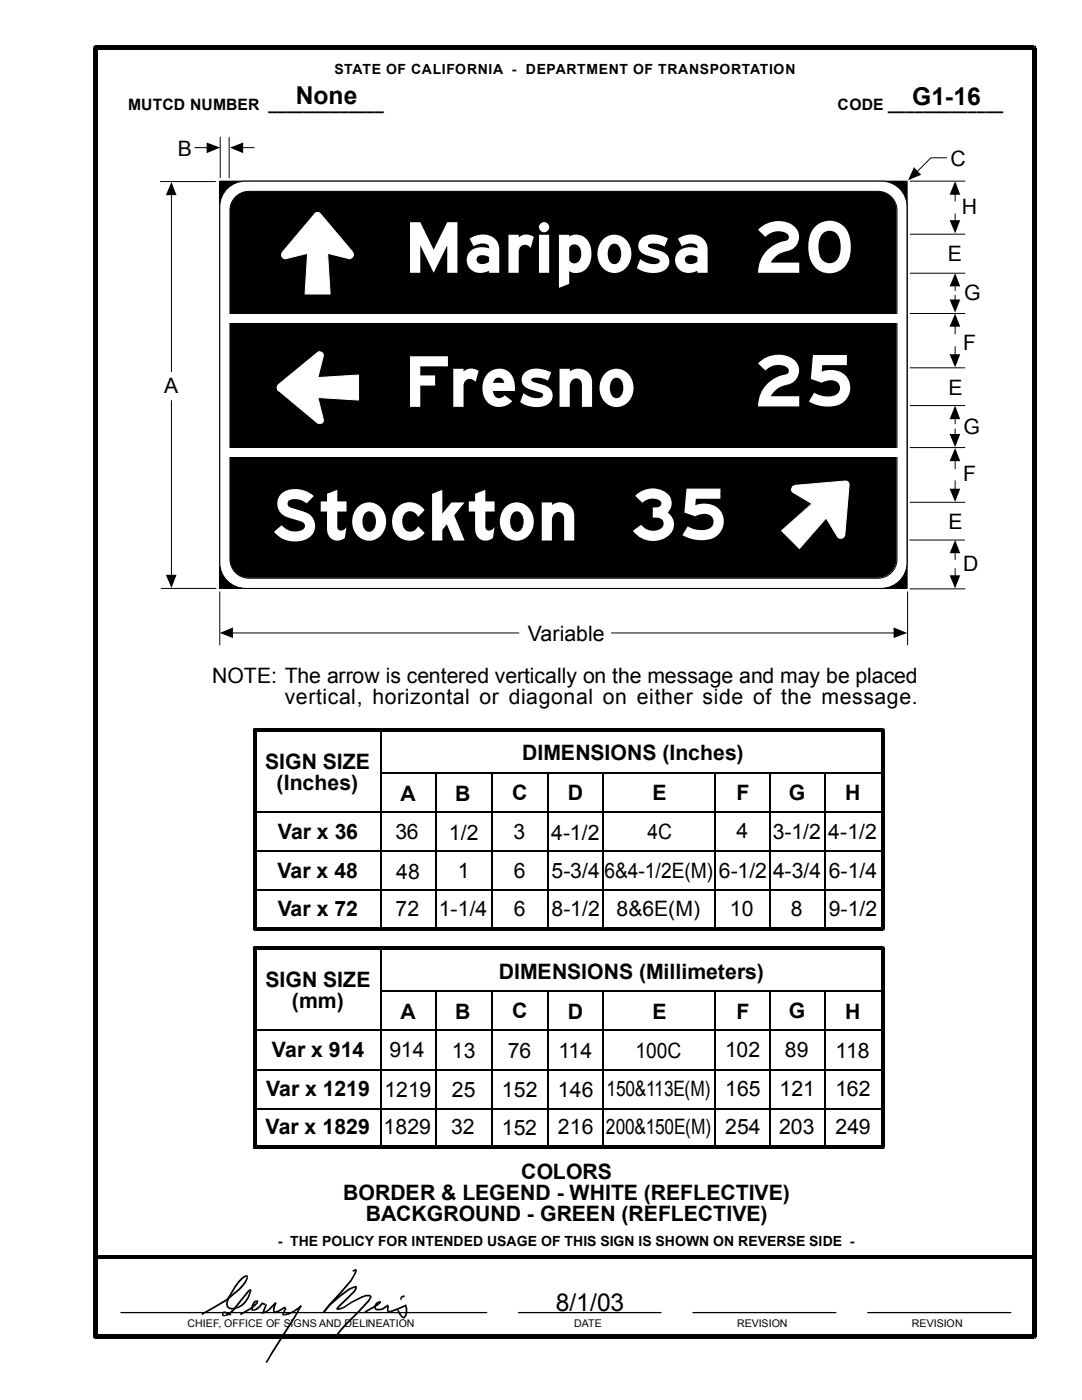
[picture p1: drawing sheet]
<svg xmlns="http://www.w3.org/2000/svg" width="216mm" height="279mm" viewBox="0 0 216 279" stroke-linecap="round" stroke-linejoin="round" font-family="sans-serif">
<path d="M18.6 9.1h.4v.9l.5-.4h-.9zM19 9.1h187.3v.9h-187.3zM206.3 9.1h.5v.5h-.9l.4 .4zM43.9 36.2h137.1v81.2h-137.1zM19 250.5h187.3v.7h-187.3zM18.6 9.6h.9v257.1h-.9zM19 266.3h187.3v.8h-187.3zM18.6 266.7h.9l-.5-.4v.8h-.4zM205.9 9.6h.9v257.1h-.9zM206.3 266.3l-.4 .4h.9v.4h-.5z" fill="#000"/>
<g fill="none" stroke="#000" stroke-width=".2">
<path d="M32 36.2h11M34.2 38.8v35.4M38.9 29.5h2.5M43.9 36.2h137.1v81.2h-137.1zM43.9 27.3v8.2M45.7 27.4v8.1M48.3 29.5h2.4M188.9 31.5h-3.1l-2.8 2.8M34.2 79.9v35M181.6 73.4h10.9M181.6 62.6h10.9M190.6 65v1.6"/>
<path d="M190.6 69.2v1.7M181.6 89.3h10.9M181.6 80.9h10.9M190.6 83.4v1.2M190.6 85.6v1.2M190.6 91.9v1.7M190.6 95.9v1.8M32.2 117.4h10.9M43.9 118.1v10.6M181.1 118.1v10.6M181.5 107.8h10.9M181.6 100.2h10.9"/>
<path d="M181.6 117.5h10.9M190.6 110.2v1.5M190.6 113.5v1.5M46.3 126.3h57.2M122 126.3h56.5"/>
</g>
<g fill="#000">
<path d="M34.2 36.3l1 2.6h-2.1z" fill-rule="evenodd"/>
<path d="M41.2 28.4l2.7 1.1-2.7 1.1z" fill-rule="evenodd"/>
<path d="M45.9 29.5l2.6-1.1v2.2z" fill-rule="evenodd"/>
<path d="M182.4 33.4l1.4 1.5-2.6 1.1z" fill-rule="evenodd"/>
<path d="M189.5 70.7h2.1l-1 2.6z" fill-rule="evenodd"/>
<path d="M190.6 62.6l1 2.6h-2.1z" fill-rule="evenodd"/>
<path d="M189.5 97.5h2.1l-1 2.7z" fill-rule="evenodd"/>
<path d="M190.6 89.4l1 2.6h-2.1z" fill-rule="evenodd"/>
<path d="M189.5 86.6h2.1l-1 2.6z" fill-rule="evenodd"/>
<path d="M190.6 80.9l1 2.8h-2.1z" fill-rule="evenodd"/>
<path d="M33.1 114.7h2.1l-1 2.6z" fill-rule="evenodd"/>
<path d="M189.5 114.8h2.1l-1 2.6z" fill-rule="evenodd"/>
<path d="M190.6 107.8l1 2.6h-2.1z" fill-rule="evenodd"/>
<path d="M43.9 126.3l2.6-1.1v2.1z" fill-rule="evenodd"/>
<path d="M178.3 125.2l2.7 1.1-2.7 1z" fill-rule="evenodd"/>
</g>
<path d="M45.1 38a5.1 5.1 0 0 1 3.8-1.8h127a5.1 5.1 0 0 1 5 5v71.1a5.1 5.1 0 0 1-5 5h-127a5.1 5.1 0 0 1-5-5v-71.1a5.1 5.1 0 0 1 1.2-3.2z" fill="#fff"/>
<path d="M45.7 37.4a5.1 5.1 0 0 1 3.2-1.2h127a5.1 5.1 0 0 1 5.1 5v71.2a5.1 5.1 0 0 1-5.1 5h-127a5.1 5.1 0 0 1-5-5v-71.2a5.1 5.1 0 0 1 1.8-3.8zM47 39.3a3.8 3.8 0 0 1 2.7-1.1h125.5a3.8 3.8 0 0 1 3.8 3.8v69.6a3.8 3.8 0 0 1-3.8 3.8h-125.5a3.8 3.8 0 0 1-3.8-3.8v-69.6a3.8 3.8 0 0 1 1.1-2.7z" fill="none" stroke="#000" stroke-width=".2"/>
<path d="M47 39.3a3.8 3.8 0 0 1 2.7-1.1h125.4a3.8 3.8 0 0 1 3.8 3.8v69.5a3.8 3.8 0 0 1-3.8 3.8h-125.4a3.8 3.8 0 0 1-3.8-3.8v-69.5a3.8 3.8 0 0 1 1.1-2.7z" fill="#000"/>
<path d="M45 62.7h135.1v1.7h-135.1z" fill="#fff"/>
<path d="M181.6 36.2h10.9M190.6 38.6v1.5M181.6 46.7h10.9M190.6 42.7v1.4" fill="none" stroke="#000" stroke-width=".2"/>
<g fill="#000">
<path d="M190.6 36.2l1 2.7h-2.1z" fill-rule="evenodd"/>
<path d="M189.5 43.9h2.1l-1 2.7z" fill-rule="evenodd"/>
</g>
<path d="M45 89.3h135.1v1.8h-135.1z" fill="#fff"/>
<path d="M158.2 97.1l.5-.2 10.2-.9a.65 .65 0 0 1 .5 .9l-.8 9.9-.3 .5-.2 .1h-.6l-.3-.1-2.4-3.9-5.3 6.1-3.5-3.6 6.1-5.3-3.9-2.4-.2-.2v-.6z" fill-rule="evenodd" fill="#fff"/>
<path d="M158.2 97.1l.5-.2 9.8-.9a.76 .76 0 0 1 .9 .9l-.8 9.9-.3 .5-.6 .1-.5-.1-2.4-3.9-5.3 6.1-3.5-3.6 6.1-5.4-3.9-2.3-.3-.5z" fill="none" stroke="#fff" stroke-width=".2"/>
<path d="M55.5 76.9l8-6.6a.73 .73 0 0 1 1 .7l-1.1 4.4 8.1-.6v5l-8.1-.5 1.1 4.4-.2 .6-.2 .2h-.6l-8-6.6-.2-.5z" fill-rule="evenodd" fill="#fff"/>
<path d="M55.5 76.9l8-6.6a.73 .73 0 0 1 1 .7l-1.1 4.4 8.1-.6v5l-8.1-.5 1.1 4.4-.2 .6-.2 .2h-.6l-8-6.6-.2-.5z" fill="none" stroke="#fff" stroke-width=".2"/>
<path d="M62.8 42.6l.4-.2a.73 .73 0 0 1 .8 .4l6.4 7.5a.86 .86 0 0 1-.6 1.3l-4.4-1.1 .5 8.2h-5l.5-8.2-4.4 1.1-.6-.2-.2-.3v-.6z" fill-rule="evenodd" fill="#fff"/>
<path d="M62.8 42.6l.4-.2a.73 .73 0 0 1 .8 .4l6.4 7.5a.86 .86 0 0 1-.6 1.3l-4.4-1.1 .5 8.2h-5l.5-8.2-4.4 1.1-.6-.2-.2-.3v-.6z" fill="none" stroke="#fff" stroke-width=".2"/>
<path d="M181.6 54.5h10.9M190.6 57v1M190.6 58.9v1" fill="none" stroke="#000" stroke-width=".2"/>
<g fill="#000">
<path d="M189.5 59.8h2.1l-1 2.6z" fill-rule="evenodd"/>
<path d="M190.6 54.5l1 2.7h-2.1z" fill-rule="evenodd"/>
</g>
<g fill="#000">
<path d="M50.5 145.4h.3v.7l.3-.4h-.6zM50.8 145.4h125.4v.6h-125.4zM176.2 145.4h.3v.3h-.6l.3 .3zM50.5 145.7h.6v39.6h-.6zM50.5 188.9h.3v.7l.3-.4h-.6zM50.8 185h125.4v.7h-125.4zM50.5 185.3h.6l-.3-.3v.7h-.3zM50.8 188.9h125.4v.7h-125.4zM175.9 145.7h.6v39.6h-.6zM176.2 188.9h.3v.3h-.6l.3 .4zM176.2 185l-.3 .3h.6v.4h-.3zM50.5 189.2h.6v39.7h-.6z"/>
<path d="M50.8 228.6h125.4v.7h-125.4zM50.5 228.9h.6l-.3-.3v.7h-.3zM175.9 189.2h.6v39.7h-.6zM176.2 228.6l-.3 .3h.6v.4h-.3zM49.2 254.6h.2a3.7 3.7 0 0 1-1.5 2.8l-2.6 2.2-.3-.3 1.1-.9a8.6 8.6 0 0 0 3.1-3.4zM45 259.3l.3 .3zM48 259.3l.3 .3-1.6 2-.8 .7-.8 .3-.1-.2 .6-.4 .8-.6zM48 259.3l.3 .3zM48.3 254.8l.6-.3h.5v.3h-.2a9 9 0 0 0-3.7 5.1l.1 .8-.4 .1-.1-.9a12.9 12.9 0 0 1 3.2-5.1zM49.2 254.6h.2v-.1v.3zM49.5 257.5l.5-.3 .2 .4h-.3l.1-.1-.2 .2-1.5 1.9-.3-.3zM49.9 257.6h.3l-.1 .1z"/>
<path d="M50.5 259.8l.3-.2 .4-.1 .2 .3a1.31 1.31 0 0 0-.9 1.6v-.1v.3h-.3v-1.1zM51.2 259.5l.2 .3h-.3l.3-.3zM52.3 259.9l.7 .3-.1 .3-.7-.2zM54.9 259.9l.3 .1-.3-.1 .2 .3zM70.3 253.6l.7-.4 .2 .2v.3h-.3v-.3l.1 .2-.5 .2zM71 256.6h.2v.2h-.3l.1 .2zM70.9 253.7h.3l-1.1 2.1-5.4 6.2-.3-.2 5.4-6.3zM70.9 253.7h.3zM70.9 256.8h.3v.4l-.4 .7-3.4 3.3 .1 .1h-.4v-.1l.5-.8 2.9-2.8 .4-.5zM73.8 258.4l-.1 .3zM73.8 258.4l.3 .2 .1 .3-.5 .9-2.1 2.2a18.9 18.9 0 0 0-4.4 4.9l-.2-.2 .6-1.1 5.8-6.1 .4-.7zM75.6 259.7h.2l.1 .2z"/>
<path d="M75 260l.6-.3 .3 .2a.93 .93 0 0 0-.8 1.2l.5 .1v.3h-.4l-.5-.4v-.5zM79.9 258.8l.3 .2-.1 .5-.3-.2zM79.9 258.8l.8-.3 .1 .3-.6 .3zM79.9 258.8l.3 .3zM40.2 262.1l4.8-2.8 .3 .3-5 2.9zM44.9 261.7l1.2 .5v.4l-1.3-.6zM44.9 261.7l-.1 .3zM44.5 261.8l.4-.1v.3l-.4 .2 .2 .3 .3-.1v.2h-.6l-.1-.4zM45 262.4l.1 .2zM45.2 260.8l.3-.2 .1 .1zM45.5 260.6a1.55 1.55 0 0 0 2.1 .1 4.5 4.5 0 0 0 2.3-3.1l.2 .1a4.1 4.1 0 0 1-3.9 3.7l-.6-.2-.4-.3zM47.8 262.2l2.2-1.3 .3 .3-2.2 1.3z"/>
<path d="M51.1 259.8l.3-.3 .2 .1-.2 .6-1.1 1-.3-.3 1.3-1.1zM50 260.9l.3 .3zM50.5 261.3l.1 .3h-.1zM50.5 261.3l.5-.1 .7-.6 .3 .3-.8 .6-.6 .1zM52.2 260l.2 .3-.4 .6-.3-.3zM51.7 260.6l.3 .3zM52.2 260l.1-.1-.1 .4h.2zM52.3 261.9l.4 .1-.2-.2 .1 .3-.4 .1zM52.5 261.8l.6-.2 .7-.6 .1 .4-.7 .6-.6 .1zM53 260.2l.1 .1-.3 .2zM53.1 260.3l.2 .2-.6 1.5-.4-.1 .6-1.5-.1 .1zM53.7 261.1l1.2-1.2 .2 .3-1.2 1.2z"/>
<path d="M53.7 261.1l.1-.1 .1 .4zM54.9 261.7l.1 .3-.1 .1zM54.9 261.7l2-.9 .1 .3-1.3 .7-.7 .2zM54.9 259.9l.3 .1-.4 1.5v.1l.2 .2-.2 .2-.3-.1-.1-.4zM56.7 262.2l-.1 .4zM56.7 262.2a6.3 6.3 0 0 0 3.2-1.7l.3 .3a6.8 6.8 0 0 1-3.5 1.8zM56.9 260.8l.2 .1-.4 .1 .3 .1zM56.7 261l.4-.1v.3l-.5 1v.4h-.2l-.1-.5 .5-.9zM59.9 260.5l.3 .3zM59.9 260.5l.3 .2-1.3 2.3-5.6 9-.3-.1 1.3-2.2zM65.6 260.4l2-1.8 2-1.5 1.4-.5v.4l-1.2 .4-1.9 1.4-2 1.8-1.2 1.4-.3-.2zM64.4 261.8l.3 .2z"/>
<path d="M67.3 261.1v.4h-.2v-.2h.4zM67.3 261.1l1.1-.2 1.7-1.1 2-1.1 .9-.3h.8v.3h-.8l-.9 .4-1.8 .9-1.7 1.1-1.3 .4zM72.7 261.7l2.4-1.3 .7-.6 .2 .1h-.2v-.2h.2v.3l-.6 .6-2.4 1.4zM75.6 261.2l.6-.1 1-.7 .3 .3-1.2 .8h-.7zM75.6 261.2v.3zM77.2 260.4l.2-.1 .1 .1-.3 .3h.3zM77.5 260.4l.1 .3-.1 .8 .3 .1-.1 .4-.5-.3v-1zM77.8 261.6l.1 .4h-.2zM77.8 261.6l3.1-1.2 .1 .3-1.5 .7-1.6 .6zM79.2 261.5l.3-.1 .8 1.2 .4 .3-.2 .2-.8-.7zM80.4 262.9h.3l-.2 .2 .1 .1 .1-.1zM80.9 260.4l.1-.1 .1 .2-.3 .1 .2 .1z"/>
<path d="M80.8 260.6l.3-.1a2.42 2.42 0 0 1-.4 2.6l-.3-.2a1.98 1.98 0 0 0 .4-2.3z"/>
</g>
<g fill="none" stroke="#000" stroke-width=".34">
<path d="M75.9 154.3h100.2M75.9 145.6v39.7M87 154.3v31.1M98.1 154.3v31.1M109.3 154.3v31.1M120.4 154.3v31.1M142.7 154.3v31.1M153.6 154.2v31.1M164.7 154.3v31M50.8 162.1h125.3M50.8 169.8h125.3M50.8 177.6h125.3"/>
<path d="M75.9 197.9h100.2M75.9 189.1v39.8M87 197.9v31.1M98.1 197.9v31.1M109.3 197.9v31M120.4 197.9v31.1M142.7 198v30.9M153.6 197.8v31.1M164.7 197.9v31M50.8 205.7h125.3M50.8 213.4h125.3M50.8 221.2h125.3"/>
</g>
<path d="M24.1 262h73M103.5 262h28.4M138.3 262h28.5M173.1 262h28.6" fill="none" stroke="#000" stroke-width=".25"/>
<g font-size="15.2" fill="#fff">
<text x="80.6" y="54.4">Mariposa 20</text>
<text x="80.6" y="81.2">Fresno</text>
<text x="150.3" y="81.1">25</text>
<text x="54.3" y="107.9">Stockton 35</text>
</g>
<g font-size="4.9">
<text x="59" y="20.7">None</text>
<text x="182" y="20.9">G1-16</text>
<text x="110.9" y="261.7">8/1/03</text>
</g>
<g font-size="4.2">
<text x="35.5" y="31.1">B</text>
<text x="189.7" y="33.1">C</text>
<text x="191.9" y="42.8">H</text>
<text x="189.1" y="52.2">E</text>
<text x="192.4" y="59.9">G</text>
<text x="192.2" y="69.8">F</text>
<text x="32.8" y="78.5">A</text>
<text x="189.2" y="78.7">E</text>
<text x="192.3" y="86.7">G</text>
<text x="192.2" y="95.9">F</text>
<text x="189.2" y="105.6">E</text>
<text x="192.2" y="114">D</text>
<text x="105.3" y="128">Variable</text>
<text x="42.3" y="136.2">NOTE: The arrow is centered vertically on the message and may be placed</text>
<text x="56.8" y="140.5">vertical, horizontal or diagonal on either side of the message.</text>
<text x="52.9" y="153.5">SIGN SIZE</text>
<text x="104.2" y="151.7">DIMENSIONS (Inches)</text>
<text x="55.2" y="157.7">(Inches)</text>
<text x="79.9" y="159.8">A</text>
<text x="90.8" y="159.8">B</text>
<text x="102.2" y="159.7">C</text>
<text x="113.3" y="159.7">D</text>
<text x="130.2" y="159.7">E</text>
<text x="147" y="159.7">F</text>
<text x="157.4" y="159.6">G</text>
<text x="168.7" y="159.7">H</text>
<text x="55.5" y="167.5">Var x 36</text>
<text x="78.9" y="167.5">36</text>
<text x="89.6" y="167.6">1/2</text>
<text x="102.4" y="167.5">3</text>
<text x="110" y="167.6">4-1/2</text>
<text x="129.2" y="167.5">4C</text>
<text x="147" y="167.3">4</text>
<text x="154.2" y="167.5">3-1/2</text>
<text x="165.3" y="167.5">4-1/2</text>
<text x="55.4" y="175.2">Var x 48</text>
<text x="79.1" y="175.3">48</text>
<text x="91.4" y="175.3">1</text>
<text x="102.5" y="175.3">6</text>
<text x="110.1" y="175.3">5-3/4</text>
<text x="120.6" y="175.2">6&amp;4-1/2E(M)</text>
<text x="143.4" y="175.2">6-1/2</text>
<text x="154.3" y="175.2">4-3/4</text>
<text x="165.4" y="175.2">6-1/4</text>
<text x="55.5" y="182.8">Var x 72</text>
<text x="78.9" y="182.8">72</text>
<text x="87.5" y="182.8">1-1/4</text>
<text x="102.5" y="182.9">6</text>
<text x="110.1" y="182.7">8-1/2</text>
<text x="123" y="182.8">8&amp;6E(M)</text>
<text x="145.6" y="182.7">10</text>
<text x="157.8" y="182.8">8</text>
<text x="165.4" y="182.7">9-1/2</text>
<text x="53" y="197">SIGN SIZE</text>
<text x="99.6" y="195.3">DIMENSIONS (Millimeters)</text>
<text x="58.3" y="201.3">(mm)</text>
<text x="79.9" y="203.3">A</text>
<text x="90.8" y="203.3">B</text>
<text x="102.2" y="203.2">C</text>
<text x="113.3" y="203.3">D</text>
<text x="130.2" y="203.3">E</text>
<text x="147" y="203.3">F</text>
<text x="157.4" y="203.1">G</text>
<text x="168.7" y="203.3">H</text>
<text x="54.3" y="211">Var x 914</text>
<text x="77.7" y="211">914</text>
<text x="90.2" y="211.1">13</text>
<text x="101.3" y="211.1">76</text>
<text x="111.4" y="211.1">114</text>
<text x="126.8" y="211.1">100C</text>
<text x="144.7" y="210.9">102</text>
<text x="156.6" y="211">89</text>
<text x="166.7" y="211.1">118</text>
<text x="53.1" y="218.8">Var x 1219</text>
<text x="76.7" y="218.9">1219</text>
<text x="90.2" y="218.9">25</text>
<text x="100.2" y="218.9">152</text>
<text x="111.3" y="218.9">146</text>
<text x="121" y="218.8">150&amp;113E(M)</text>
<text x="144.7" y="218.8">165</text>
<text x="155.5" y="218.8">121</text>
<text x="166.7" y="218.8">162</text>
<text x="53" y="226.4">Var x 1829</text>
<text x="76.5" y="226.4">1829</text>
<text x="90" y="226.4">32</text>
<text x="100.2" y="226.5">152</text>
<text x="111.3" y="226.3">216</text>
<text x="120.9" y="226.4">200&amp;150E(M)</text>
<text x="144.7" y="226.3">254</text>
<text x="155.4" y="226.4">203</text>
<text x="166.7" y="226.2">249</text>
<text x="68.5" y="239.5">BORDER &amp; LEGEND - WHITE (REFLECTIVE)</text>
<text x="104" y="235.3">COLORS</text>
<text x="73" y="243.8">BACKGROUND - GREEN (REFLECTIVE)</text>
</g>
<g font-size="3.1">
<text x="25.6" y="21.9">MUTCD NUMBER _____________</text>
<text x="167.1" y="21.9">CODE _____________</text>
</g>
<g font-size="2.8">
<text x="66.7" y="14.7">STATE OF CALIFORNIA - DEPARTMENT OF TRANSPORTATION</text>
<text x="55.5" y="248.6">- THE POLICY FOR INTENDED USAGE OF THIS SIGN IS SHOWN ON REVERSE SIDE -</text>
</g>
<g font-size="2.1">
<text x="37.4" y="264.8">CHIEF, OFFICE OF SIGNS AND DELINEATION</text>
<text x="114.6" y="264.8">DATE</text>
<text x="147.1" y="264.8">REVISION</text>
<text x="181.9" y="264.8">REVISION</text>
</g>
</svg>
